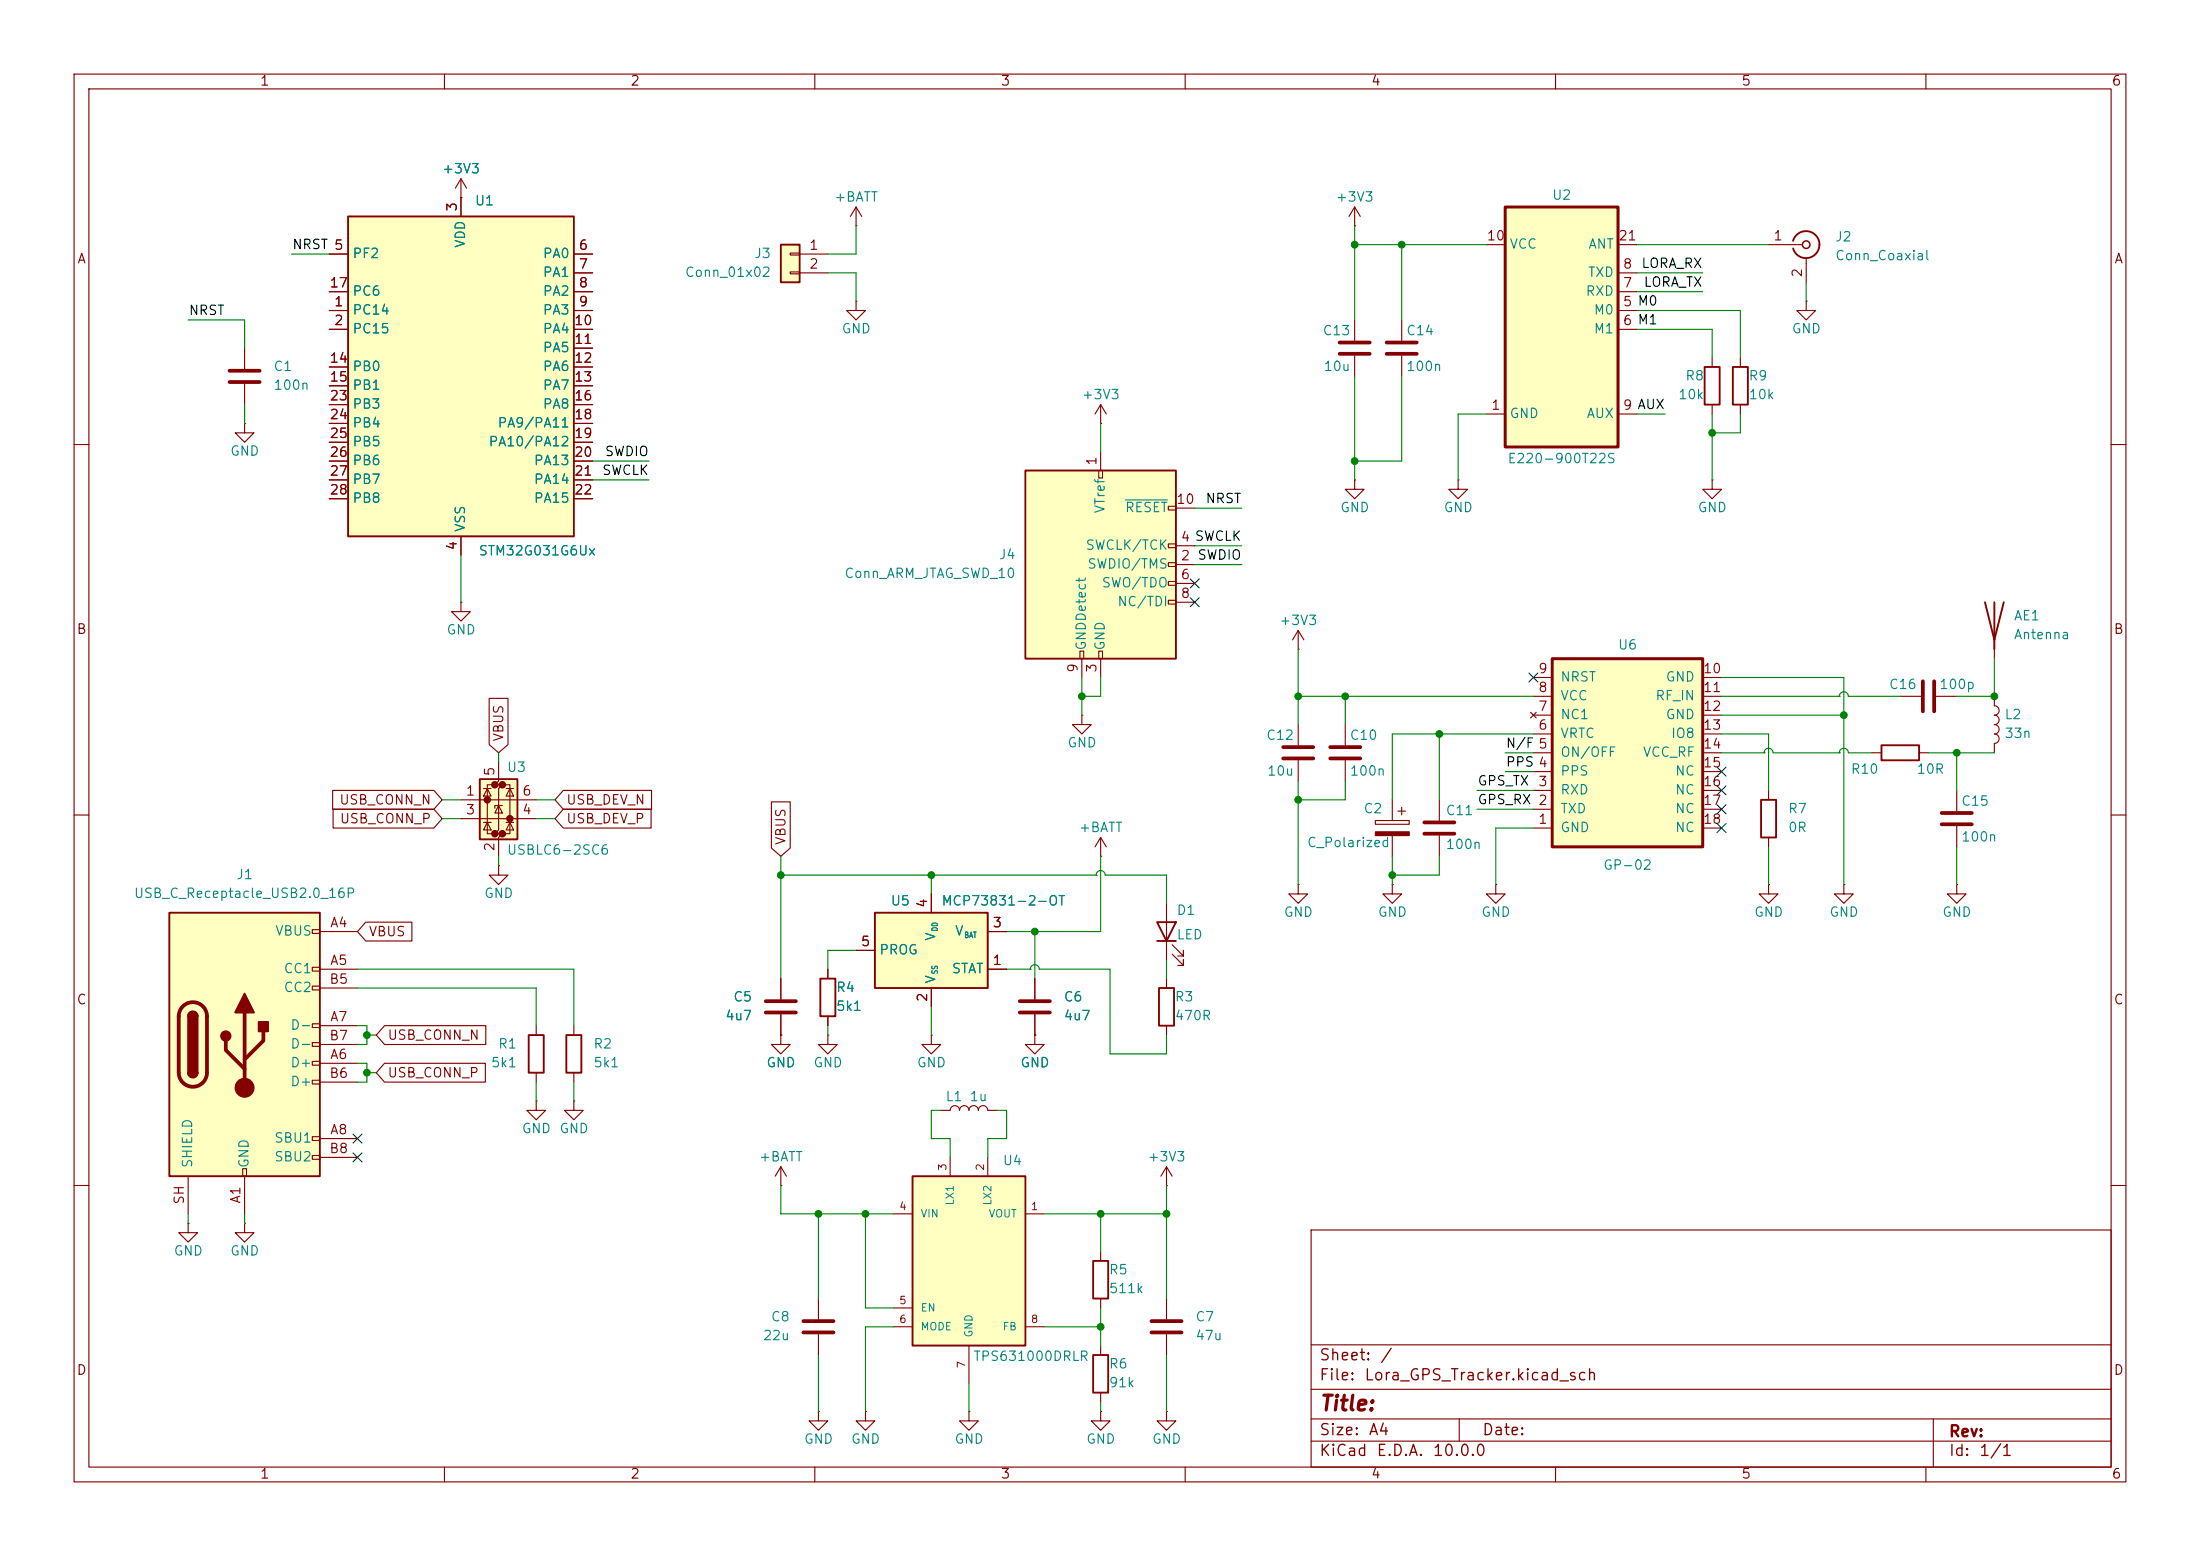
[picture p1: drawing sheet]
<svg xmlns="http://www.w3.org/2000/svg" width="297mm" height="210mm" viewBox="0 0 297 210" stroke-linecap="round" stroke-linejoin="round" font-family="sans-serif">
<g fill="none" stroke="#840000" stroke-width=".15">
<path d="M10 10h277v190h-277zM12 12h273v186h-273zM60 10v2M110 10v2M160 10v2M210 10v2M260 10v2M182.9 43.2v2.8M182.9 48v2.8M10 60h2M285 60h2M175.3 87.6h.1"/>
<path d="M175.3 85.1v2.5M175.3 97.8v2.8M175.3 85.1l-.8 1.3M175.3 85.1l.7 1.3M181.6 97.8v2.8M10 110h2M175.3 102.6v2.8M181.6 102.6v2.8M285 110h2M72.4 138.4v1.3M72.4 144.8v1.3M10 160h2"/>
<path d="M177 166h108v32h-108zM285 160h2M60 198v2M110 198v2M160 198v2M177 194.5h108M177 191.5h108M177 187.5h108M177 181.5h108M197 191.5v3M210 198v2M260 198v2"/>
<path d="M261 191.5v6.5"/>
</g>
<path d="M71.4 139.7h2v5.1h-2z" fill="none" stroke="#840000" stroke-width=".25"/>
<path d="M180.8 46.2h4.1M180.8 47.8h4.1M173.2 100.8h4.1M173.2 102.4h4.1M179.6 100.8h4M179.6 102.4h4" fill="none" stroke="#840000" stroke-width=".51"/>
<path d="M123.2 158.8h15.2v22.8h-15.2z" fill="#ffffc2"/>
<path d="M123.2 158.8h15.2v22.8h-15.2z" fill="none" stroke="#840000" stroke-width=".25"/>
<g fill="none" stroke="#840000" stroke-width=".15">
<path d="M196.8 64.8v1.2h-1.2l1.2 1.3 1.3-1.3h-1.3M196.8 64.8h.1M231.1 64.8v1.2h-1.2l1.2 1.3 1.3-1.3h-1.3M231.1 64.8h.1M185.7 110.7h4.5v.6h-4.5zM188 108v2.7M188 112.8v2.8M188.7 109.5h1M189.2 109v1M194.3 108v2.7M194.3 112.8v2.8M201.9 119.4v1.3h-1.2l1.2 1.2 1.3-1.2h-1.3"/>
<path d="M201.9 119.4h.1M128.3 156.2v2.6M133.3 156.2v2.6M120.6 163.8h2.6M120.6 176.5h2.6M120.6 179.1h2.6M138.4 163.8h2.6M138.4 179.1h2.6M130.8 181.6v5.1"/>
</g>
<path d="M185.7 112.3h4.5v.5h-4.5z" fill="#840000" stroke="#840000" stroke-width=".15"/>
<path d="M192.3 111h4M192.3 112.5h4" fill="none" stroke="#840000" stroke-width=".51"/>
<path d="M209.5 88.9h20.4v25.4h-20.4z" fill="#ffffc2"/>
<path d="M209.5 88.9h20.4v25.4h-20.4z" fill="none" stroke="#840000" stroke-width=".4"/>
<g fill="none" stroke="#840000" stroke-width=".15">
<path d="M148.6 57.2h.1M148.6 54.6l-.8 1.3M148.6 54.6l.8 1.3M148.6 54.6v2.6M182.9 64.8v1.2h-1.3l1.3 1.3 1.2-1.3h-1.2M182.9 64.8h.1M146 96.5v1.3h-1.2l1.2 1.3 1.3-1.3h-1.3M146 96.5h.1M206.6 96.1l.8 .8M207 96.5h2.5M207 91.4h2.5M207 99.1h2.5"/>
<path d="M207 94h2.5M207.4 96.1l-.8 .8M229.9 96.5h2.5M229.9 91.4h2.5M229.9 99.1h2.5M229.9 94h2.5M256.5 94h2.8M261.4 94h2.8M148.6 115.6h.1M148.6 113v2.6M148.6 113l-.8 1.3M148.6 113l.8 1.3"/>
<path d="M175.3 119.4v1.3h-1.3l1.3 1.2 1.2-1.2h-1.2M175.3 119.4h.1M207 111.8h2.5M207 101.6h2.5M207 109.2h2.5M207 106.7h2.5M207 104.1h2.5M229.9 111.8h2.5M229.9 101.6h2.5M229.9 109.2h2.5M229.9 106.7h2.5M229.9 104.1h2.5"/>
<path d="M238.8 119.4v1.3h-1.3l1.3 1.2 1.2-1.2h-1.2M238.8 119.4h.1M238.8 106.7v1.3M238.8 113v1.3M248.9 119.4v1.3h-1.3l1.3 1.2 1.3-1.2h-1.3M248.9 119.4h.1M252.7 101.6h1.3M259.1 101.6h1.2M264.2 119.4v1.3h-1.3l1.3 1.2 1.2-1.2h-1.2M264.2 119.4h.1M264.2 106.7v2.8M264.2 111.5v2.8"/>
</g>
<path d="M259.6 91.9v4.1M261.1 91.9v4.1M262.1 109.7h4.1M262.1 111.3h4.1" fill="none" stroke="#840000" stroke-width=".51"/>
<path d="M237.7 108h2.1v5h-2.1zM254 100.6h5.1v2h-5.1z" fill="none" stroke="#840000" stroke-width=".25"/>
<path d="M138.4 63.5h20.3v25.4h-20.3z" fill="#ffffc2"/>
<path d="M138.4 63.5h20.3v25.4h-20.3zM268 81.3l1.2 5.1 1.3-5.1M269.2 81.3v6.3" fill="none" stroke="#840000" stroke-width=".25"/>
<g fill="none" stroke="#840000" stroke-width=".15">
<path d="M115.6 30.5h.1M115.6 27.9l-.8 1.3M115.6 27.9l.7 1.3M115.6 27.9v2.6M148.3 63.5h.5v1h-.5zM148.6 61v2.5M157.7 73.4h1v.5h-1zM157.7 68.3h1v.5h-1zM157.7 75.9h1v.6h-1zM157.7 78.5h1v.5h-1zM158.7 76.2h2.6M158.7 73.7h2.6"/>
<path d="M158.7 78.7h2.6M158.7 68.6h2.6M145.8 87.9h.5v1h-.5zM146 88.9v2.5M148.3 87.9h.5v1h-.5zM148.6 88.9v2.5M157.7 81h1v.5h-1zM158.7 81.3h2.6M269.2 94v1.3a.64 .64 0 0 1 .7 .6 .64 .64 0 0 1-.7 .6 .64 .64 0 0 1 .7 .7 .64 .64 0 0 1-.7 .6M269.2 97.8a.64 .64 0 0 1 .7 .6 .64 .64 0 0 1-.7 .7 .64 .64 0 0 1 .7 .6 .64 .64 0 0 1-.7 .6v1.3M269.2 86.4v2.5"/>
</g>
<path d="M151.9 67.5h5.7" fill="none" stroke="#008484" stroke-width=".15"/>
<path d="M105.4 33h2.5v5.1h-2.5z" fill="#ffffc2"/>
<path d="M105.4 33h2.5v5.1h-2.5z" fill="none" stroke="#840000" stroke-width=".25"/>
<g fill="none" stroke="#840000" stroke-width=".15">
<path d="M62.2 26.7h.1M62.2 24.1l-.7 1.3M62.2 24.1l.8 1.3M62.2 24.1v2.6M106.7 34.2h1.2v.2h-1.2zM106.7 36.7h1.2v.3h-1.2zM107.9 34.3h3.9M107.9 36.8h3.9M115.6 40.6v1.3h1.2l-1.2 1.3-1.3-1.3h1.3M115.6 40.6h.1M157.5 157.5l-.8 1.3M157.5 157.5l.7 1.3"/>
<path d="M157.5 157.5v2.5M157.5 160h.1"/>
</g>
<path d="M47 29.2h30.5v43.2h-30.5z" fill="#ffffc2"/>
<path d="M47 29.2h30.5v43.2h-30.5z" fill="none" stroke="#840000" stroke-width=".25"/>
<g fill="none" stroke="#840000" stroke-width=".15">
<path d="M44.4 34.3h2.6M44.4 39.4h2.6M62.2 26.7v2.5M77.5 34.3h2.5M77.5 36.8h2.5M77.5 39.4h2.5M44.4 41.9h2.6M44.4 44.5h2.6M44.4 49.5h2.6M44.4 52.1h2.6M44.4 54.6h2.6M44.4 57.2h2.6"/>
<path d="M44.4 59.7h2.6M77.5 41.9h2.5M77.5 44.5h2.5M77.5 47h2.5M77.5 49.5h2.5M77.5 52.1h2.5M77.5 54.6h2.5M77.5 57.2h2.5M77.5 59.7h2.5M44.4 62.2h2.6M44.4 64.8h2.6M44.4 67.3h2.6"/>
<path d="M62.2 72.4v2.5M77.5 62.2h2.5M77.5 64.8h2.5M77.5 67.3h2.5"/>
</g>
<path d="M64.8 105.2h5v8.1h-5z" fill="#ffffc2"/>
<g fill="#840000" stroke="#840000" stroke-width=".51">
<circle cx="65.8" cy="107.9" r=".25"/>
<circle cx="66.8" cy="105.9" r=".25"/>
<circle cx="66.8" cy="112.5" r=".25"/>
<circle cx="67.8" cy="105.9" r=".25"/>
<circle cx="67.8" cy="112.5" r=".25"/>
<circle cx="68.8" cy="110.5" r=".25"/>
</g>
<g fill="none" stroke="#840000" stroke-width=".15">
<path d="M62.2 81.3v1.3h1.3l-1.3 1.2-1.2-1.2h1.2M62.2 81.3h.1M62.2 108h10.2M62.2 110.5h10.2M65.3 111h1M65.3 106.4h1M65.8 106.4l.5 1h-1zM65.8 111l.5 1h-1zM66.8 105.9h-1v6.6h1M67.3 102.9v2.5l-.5 .5h1l-.5 .5v5.6l-.5 .5h1l-.5 .5v2.6M67.3 108.7l.5 1h-1zM67.8 108.7h-1v.4"/>
<path d="M67.8 105.9h1v6.6h-1M68.3 111h1M68.3 106.4h1M68.8 106.4l.5 1h-1zM68.8 111l.5 1h-1zM139.7 139.7v1.3h-1.3l1.3 1.2 1.3-1.2h-1.3M139.7 139.7h.1"/>
</g>
<path d="M64.8 105.2h5v8.1h-5z" fill="none" stroke="#840000" stroke-width=".25"/>
<path d="M118.1 123.2h15.2v10.2h-15.2z" fill="#ffffc2"/>
<path d="M230.1 49.5h2.1v5.1h-2.1zM233.9 49.5h2.1v5.1h-2.1zM76.5 139.7h2v5.1h-2zM118.1 123.2h15.2v10.2h-15.2z" fill="none" stroke="#840000" stroke-width=".25"/>
<g fill="none" stroke="#840000" stroke-width=".15">
<path d="M33 57.2v1.2h1.3l-1.3 1.3-1.3-1.3h1.3M33 57.2h.1M231.1 48.3v1.2M231.1 54.6v1.3M234.9 48.3v1.2M234.9 54.6v1.3M67.3 116.8v1.3h1.3l-1.3 1.3-1.3-1.3h1.3M67.3 116.8h.1M77.5 138.4v1.3M115.6 128.3h2.5M125.7 139.7v1.3h1.3l-1.3 1.2-1.2-1.2h1.2M125.7 139.7h.1"/>
<path d="M125.7 120.7v2.5M125.7 133.4v2.5M133.3 130.8h2.6M133.3 125.7h2.6M72.4 148.6v1.3h1.3l-1.3 1.2-1.3-1.2h1.3M72.4 148.6h.1M77.5 148.6v1.3h1.2l-1.2 1.2-1.3-1.2h1.3M77.5 148.6h.1M77.5 144.8v1.3"/>
</g>
<path d="M22.9 123.2h20.3v35.6h-20.3z" fill="#ffffc2"/>
<g fill="none" stroke="#840000" stroke-width=".15">
<path d="M182.9 30.5h.1M182.9 27.9l-.8 1.3M182.9 27.9l.7 1.3M182.9 27.9v2.6M238.8 33h4.5M243.8 34.8v3.3M33 47v2.8M33 51.8v2.8M189.2 43.2v2.8M189.2 48v2.8M243.8 40.6v1.3h-1.2l1.2 1.3 1.3-1.3h-1.3M243.8 40.6h.1"/>
<path d="M188 119.4v1.3h-1.3l1.3 1.2 1.2-1.2h-1.2M188 119.4h.1M42.2 125.5h1v.5h-1zM42.2 130.6h1v.5h-1zM42.2 133.1h1v.5h-1zM42.2 138.2h1v.5h-1zM43.2 125.7h5.1M43.2 130.8h5.1M43.2 138.4h5.1M43.2 133.4h5.1M105.4 139.7v1.3h1.3l-1.3 1.2-1.3-1.2h1.3M105.4 139.7h.1"/>
<path d="M105.4 132.1v2.8M105.4 136.9v2.8M111.8 139.7v1.3h1.2l-1.2 1.2-1.3-1.2h1.3M111.8 139.7h.1M111.8 130.8v1.3M111.8 137.2v1.2M25.4 158.8v5M32.8 157.7h.5v1.1h-.5zM33 158.8v5M42.2 140.7h1v.5h-1zM42.2 143.3h1v.5h-1zM42.2 145.8h1v.5h-1z"/>
<path d="M42.2 153.4h1v.5h-1zM42.2 156h1v.5h-1zM43.2 143.5h5.1M43.2 153.7h5.1M43.2 146.1h5.1M43.2 141h5.1M43.2 156.2h5.1M127 149.9h1.3a.64 .64 0 0 1 .6-.7 .64 .64 0 0 1 .6 .7 .64 .64 0 0 1 .7-.7 .64 .64 0 0 1 .6 .7 .64 .64 0 0 1 .6-.7 .64 .64 0 0 1 .7 .7 .64 .64 0 0 1 .6-.7 .64 .64 0 0 1 .6 .7h1.3M25.4 165.1v1.3h1.3l-1.3 1.2-1.3-1.2h1.3M25.4 165.1h.1M33 165.1v1.3h1.3l-1.3 1.2-1.3-1.2h1.3M33 165.1h.1"/>
</g>
<path d="M242.1 32.5a1.81 1.81 0 0 1 2.7-1 1.81 1.81 0 0 1 .1 3 1.81 1.81 0 0 1-2.8-1M22.9 123.2h20.3v35.6h-20.3zM25.4 137.2a.64 .64 0 0 1 .6-.7 .64 .64 0 0 1 .7 .7M110.7 132.1h2.1v5.1h-2.1zM25.4 144.8a.64 .64 0 0 0 .6 .6 .64 .64 0 0 0 .7-.6" fill="none" stroke="#840000" stroke-width=".25"/>
<path d="M31 50h4.1M31 51.6h4.1M187.2 46.2h4.1M187.2 47.8h4.1M24.7 135.8a1.9 1.9 0 0 1 2.1-.4 1.9 1.9 0 0 1 1.1 1.8v7.6a1.91 1.91 0 0 1-1.9 1.9 1.91 1.91 0 0 1-1.9-1.9v-7.6a1.9 1.9 0 0 1 .6-1.4zM33 136.7v10.1M35.6 139.2v1.3l-2.6 2.5M103.4 135.1h4M103.4 136.7h4M30.5 140.5v1.2l2.5 2.6" fill="none" stroke="#840000" stroke-width=".51"/>
<g fill="#840000" stroke="#840000" stroke-width=".25">
<path d="M25.4 137.2h1.3v7.6h-1.3z"/>
<path d="M25.6 136.7a.64 .64 0 0 1 .7-.1 .64 .64 0 0 1 .4 .6h-1.3z"/>
<path d="M25.4 144.8h1.3a.64 .64 0 0 1-.7 .6 .64 .64 0 0 1-.6-.6z"/>
<path d="M33 134.1l1.3 2.6h-2.6z"/>
<path d="M34.9 137.9h1.3v1.3h-1.3z"/>
<circle cx="30.5" cy="139.8" r=".63"/>
</g>
<circle cx="33" cy="146.8" r="1.27" fill="#840000" stroke="#840000" stroke-width=".15"/>
<circle cx="243.8" cy="33" r=".51" fill="none" stroke="#840000" stroke-width=".2"/>
<path d="M203.2 27.9h15.2v32.4h-15.2z" fill="#ffffc2"/>
<path d="M203.2 27.9h15.2v32.4h-15.2z" fill="none" stroke="#840000" stroke-width=".4"/>
<g fill="none" stroke="#840000" stroke-width=".15">
<path d="M44.4 39.4h2.6M44.4 34.3h2.6M62.2 26.7h.1M62.2 26.7v2.5M77.5 39.4h2.5M77.5 36.8h2.5M77.5 34.3h2.5M200.7 33h2.5M218.4 39.4h2.6M218.4 36.8h2.6M218.4 33h2.6M44.4 41.9h2.6"/>
<path d="M44.4 44.5h2.6M44.4 49.5h2.6M44.4 52.1h2.6M44.4 54.6h2.6M44.4 57.2h2.6M44.4 59.7h2.6M77.5 41.9h2.5M77.5 44.5h2.5M77.5 47h2.5M77.5 49.5h2.5M77.5 52.1h2.5M77.5 54.6h2.5"/>
<path d="M77.5 57.2h2.5M77.5 59.7h2.5M200.7 55.9h2.5M218.4 55.9h2.6M218.4 41.9h2.6M218.4 44.5h2.6M44.4 62.2h2.6M44.4 64.8h2.6M44.4 67.3h2.6M62.2 72.4v2.5M77.5 62.2h2.5M77.5 64.8h2.5"/>
<path d="M77.5 67.3h2.5M66 94.3h2.6v6.2l-1.3 1.1-1.3-1.1zM44.9 106.7h13.7l1.1 1.3-1.1 1.2h-13.7zM45 109.2h13.6l1.1 1.3-1.1 1.3h-13.6zM76 106.7h12v2.5h-12l-1.1-1.2zM76 109.2h11.9v2.6h-11.9l-1.1-1.3zM104.1 108.2h2.6v6.3l-1.3 1.1-1.3-1.1zM49.4 124.5h6.2v2.5h-6.2l-1.1-1.3zM51.9 138.4h13.7v2.6h-13.7l-1.1-1.3zM105.4 139.7h.1M105.4 132.1v2.8M105.4 136.9v2.8"/>
<path d="M111.8 130.8v1.3M111.8 137.2v1.2M115.6 128.3h2.5M125.7 120.7v2.5M125.7 133.4v2.5M133.3 130.8h2.6M133.3 125.7h2.6M139.7 139.7h.1M139.7 132.1v2.8M139.7 136.9v2.8M157.5 121.9v7.6M157.5 132.1v1.3"/>
<path d="M157.5 138.4v1.3M158.2 128.8l1.6 1.5v-.8v.8h-.8M158.2 127.5l1.6 1.5v-.7v.7h-.8M51.9 143.5h13.6v2.6h-13.6l-1.1-1.3zM105.4 157.5l-.8 1.3M105.4 157.5l.8 1.3M105.4 157.5v2.5M105.4 160h.1M110.5 175.3v2.8M148.6 168.9v1.3M148.6 175.3v1.2M157.5 175.3v2.8"/>
<path d="M110.5 190.5v1.3h1.3l-1.3 1.2-1.3-1.2h1.3M110.5 190.5h.1M110.5 180.1v2.8M116.8 190.5v1.3h1.3l-1.3 1.2-1.2-1.2h1.2M116.8 190.5h.1M130.8 190.5v1.3h1.3l-1.3 1.2-1.3-1.2h1.3M130.8 190.5h.1M148.6 190.5v1.3h1.3l-1.3 1.2-1.3-1.2h1.3M148.6 190.5h.1M148.6 181.6v1.3M148.6 188v1.2M157.5 190.5v1.3h1.2l-1.2 1.2-1.3-1.2h1.3"/>
<path d="M157.5 190.5h.1M157.5 180.1v2.8"/>
</g>
<path d="M156.2 124.5h2.5l-1.2 2.5zM156.2 127h2.5M156.5 133.4h2v5h-2zM147.6 170.2h2v5.1h-2zM147.6 182.9h2v5.1h-2z" fill="none" stroke="#840000" stroke-width=".25"/>
<path d="M137.7 135.1h4M137.7 136.7h4M108.5 178.3h4M108.5 179.8h4M155.4 178.3h4.1M155.4 179.8h4.1" fill="none" stroke="#840000" stroke-width=".51"/>
<g fill="none" stroke="#008400" stroke-width=".15">
<path d="M39.4 34.3h5M111.8 36.8h3.8v3.8M115.6 30.5v3.8h-3.8M182.9 30.5v12.7M182.9 33h17.8M189.2 33v10.2M221 36.8h8.9M221 33h17.8M221 39.4h8.9M243.8 38.1v2.5M25.4 43.2h7.6v3.8M33 54.6v2.6"/>
<path d="M148.6 57.2v3.8M182.9 50.8v14M189.2 50.8v11.4h-6.3M200.7 55.9h-3.9v8.9M221 41.9h13.9v6.4M221 44.5h10.1v3.8M221 55.9h3.8M231.1 55.9v8.9M234.9 55.9v2.5h-3.8M62.2 74.9v6.4M80 62.2h7.6M80 64.8h7.6"/>
<path d="M161.3 76.2h6.3M161.3 73.7h6.3M161.3 68.6h6.3M146 91.4v5.1M148.6 91.4v2.6h-2.6M175.3 87.6v10.2M175.3 94h31.7M181.6 94v3.8M194.3 99.1v8.9M207 99.1h-19v8.9M232.4 94h15.9M232.4 99.1h6.4v7.6"/>
<path d="M232.4 91.4h16.5v28M232.4 96.5h16.5M248.3 94h.1M248.3 94a.61 .61 0 0 1 .6-.6 .61 .61 0 0 1 .6 .6h7M269.2 88.9v5.1h-5M59.7 108h2.5M59.7 110.5h2.5M67.3 101.6v1.3M67.3 115.6v1.2M72.4 108h2.5M72.4 110.5h2.5M105.4 115.6v16.5"/>
<path d="M105.4 118.1h42.6M125.7 118.1v2.6M148 118.1h.1M148 118.1a.61 .61 0 0 1 .6-.6 .61 .61 0 0 1 .6 .6h8.3v3.8M148.6 115.6v10.1h-12.7M175.3 105.4v14M181.6 105.4v2.6h-6.3M188 115.6v3.8M194.3 115.6v2.5h-6.3M199.4 109.2h7.6M199.4 106.7h7.6M203.2 101.6h3.8"/>
<path d="M203.2 104.1h3.8M207 111.8h-5.1v7.6M232.4 101.6h5.8M238.2 101.6h.1M238.2 101.6a.61 .61 0 0 1 .6-.6 .61 .61 0 0 1 .6 .6h8.9M238.8 114.3v5.1M248.3 101.6h.1M248.3 101.6a.61 .61 0 0 1 .6-.6 .61 .61 0 0 1 .6 .6h3.2M260.3 101.6h8.9M264.2 101.6v5.1M264.2 114.3v5.1M48.3 133.4h24.1v5"/>
<path d="M48.3 130.8h29.2v7.6M48.3 138.4h1.2v2.6h-1.2M49.5 139.7h1.3M111.8 138.4v1.3M115.6 128.3h-3.8v2.5M125.7 135.9v3.8M135.9 130.8h3.2M139.1 130.8h.1M139.1 130.8a.61 .61 0 0 1 .6-.6 .61 .61 0 0 1 .6 .6h9.6v11.4h7.6v-2.5M139.7 125.7v6.4M157.5 129.5v2.6M48.3 143.5h1.2v2.6h-1.2"/>
<path d="M49.5 144.8h1.3M72.4 146.1v2.5M77.5 146.1v2.5M127 149.9h-1.3v3.8h2.6v2.5M134.6 149.9h1.3v3.8h-2.6v2.5M25.4 163.8v1.3M33 163.8v1.3M105.4 160v3.8h15.2M110.5 163.8v11.5M116.8 163.8v12.7h3.8M120.6 179.1h-3.8v11.4M141 163.8h16.5"/>
<path d="M141 179.1h7.6M148.6 163.8v5.1M148.6 176.5v5.1M157.5 160v15.3M110.5 182.9v7.6M130.8 186.7v3.8M148.6 189.2v1.3M157.5 182.9v7.6"/>
</g>
<g fill="none" stroke="#000084" stroke-width=".15">
<path d="M160.7 78.1l1.2 1.2M161.9 78.1l-1.2 1.2M160.7 80.7l1.2 1.2M161.9 80.7l-1.2 1.2M206.4 90.8l1.2 1.2M207.6 90.8l-1.2 1.2M231.8 106.1l1.2 1.2M231.8 111.2l1.2 1.2M231.8 103.5l1.2 1.2M231.8 108.6l1.2 1.2M233 106.1l-1.2 1.2M233 111.2l-1.2 1.2"/>
<path d="M233 103.5l-1.2 1.2M233 108.6l-1.2 1.2M47.7 155.6l1.2 1.2M47.7 153.1l1.2 1.2M48.9 155.6l-1.2 1.2M48.9 153.1l-1.2 1.2"/>
</g>
<g fill="#008400" stroke="#008400" stroke-width=".14">
<circle cx="175.3" cy="94" r=".46"/>
<circle cx="181.6" cy="94" r=".46"/>
<circle cx="175.3" cy="108" r=".46"/>
<circle cx="194.3" cy="99.1" r=".46"/>
<circle cx="188" cy="118.1" r=".46"/>
<circle cx="146" cy="94" r=".46"/>
<circle cx="157.5" cy="163.8" r=".46"/>
<circle cx="105.4" cy="118.1" r=".46"/>
<circle cx="125.7" cy="118.1" r=".46"/>
<circle cx="139.7" cy="125.7" r=".46"/>
<circle cx="49.5" cy="144.8" r=".46"/>
<circle cx="49.5" cy="139.7" r=".46"/>
<circle cx="189.2" cy="33" r=".46"/>
<circle cx="182.9" cy="33" r=".46"/>
<circle cx="231.1" cy="58.4" r=".46"/>
<circle cx="182.9" cy="62.2" r=".46"/>
<circle cx="148.6" cy="163.8" r=".46"/>
<circle cx="116.8" cy="163.8" r=".46"/>
<circle cx="110.5" cy="163.8" r=".46"/>
<circle cx="148.6" cy="179.1" r=".46"/>
<circle cx="269.2" cy="94" r=".46"/>
<circle cx="248.9" cy="96.5" r=".46"/>
<circle cx="264.2" cy="101.6" r=".46"/>
</g>
<text font-size="2" fill="#840000" x="178" y="190.9">Title:</text>
<g font-size="1.5" fill="#840000">
<text x="178" y="184">Sheet:</text>
<text x="186.2" y="184">/</text>
<text x="178" y="186.7">File:</text>
<text x="184.1" y="186.7">Lora_GPS_Tracker.kicad_sch</text>
<text x="178" y="196.9">KiCad</text>
<text x="178" y="194.1">Size:</text>
<text x="184.7" y="194.1">A4</text>
<text x="185.7" y="196.9">E.D.A.</text>
<text x="193.3" y="196.9">10.0.0</text>
<text x="200" y="194.1">Date:</text>
<text x="263" y="194.3">Rev:</text>
<text x="263" y="196.9">Id:</text>
<text x="267.1" y="196.9">1/1</text>
</g>
<g font-size="1.3" fill="#840000">
<text x="35" y="11.9">1</text>
<text x="85" y="11.9">2</text>
<text x="135" y="11.9">3</text>
<text x="185" y="11.9">4</text>
<text x="235" y="11.9">5</text>
<text x="285" y="11.9">6</text>
<text x="62" y="28.6" transform="rotate(-90 62 28.6)">3</text>
<text x="10.3" y="35.9">A</text>
<text x="45" y="34">5</text>
<text x="78" y="34">6</text>
<text x="109.1" y="34">1</text>
<text x="200.6" y="32.8">10</text>
<text x="218.4" y="32.8">21</text>
<text x="239.3" y="32.8">1</text>
<text x="285.3" y="35.9">A</text>
<text x="44.4" y="39.1">17</text>
<text x="45" y="41.7">1</text>
<text x="78" y="36.6">7</text>
<text x="78" y="39.1">8</text>
<text x="78" y="41.7">9</text>
<text x="109.1" y="36.6">2</text>
<text x="219" y="41.7">5 M0</text>
<text x="219" y="39.1">7</text>
<text x="219" y="36.6">8</text>
<text x="243.6" y="37.5" transform="rotate(-90 243.6 37.5)">2</text>
<text x="45" y="44.2">2</text>
<text x="77.4" y="44.2">10</text>
<text x="77.4" y="46.7">11</text>
<text x="219" y="44.2">6 M1</text>
<text x="44.4" y="49.3">14</text>
<text x="44.4" y="51.8">15</text>
<text x="77.4" y="49.3">12</text>
<text x="77.4" y="51.8">13</text>
<text x="44.4" y="54.4">23</text>
<text x="44.4" y="56.9">24</text>
<text x="44.4" y="59.4">25</text>
<text x="77.4" y="54.4">16</text>
<text x="77.4" y="56.9">18</text>
<text x="77.4" y="59.4">19</text>
<text x="201.2" y="55.6">1</text>
<text x="219" y="55.6">9 AUX</text>
<text x="44.4" y="62">26</text>
<text x="44.4" y="64.5">27</text>
<text x="77.4" y="62">20</text>
<text x="77.4" y="64.5">21</text>
<text x="148.3" y="62.9" transform="rotate(-90 148.3 62.9)">1</text>
<text x="44.4" y="67.1">28</text>
<text x="77.4" y="67.1">22</text>
<text x="158.7" y="68.3">10</text>
<text x="62" y="74.4" transform="rotate(-90 62 74.4)">4</text>
<text x="159.3" y="75.9">2</text>
<text x="159.3" y="73.4">4 SWCLK</text>
<text x="159.3" y="78.5">6</text>
<text x="159.3" y="81">8</text>
<text x="10.3" y="85.9">B</text>
<text x="285.3" y="85.9">B</text>
<text x="145.8" y="90.9" transform="rotate(-90 145.8 90.9)">9</text>
<text x="148.3" y="90.9" transform="rotate(-90 148.3 90.9)">3</text>
<text x="207.6" y="91.2">9</text>
<text x="207.6" y="93.7">8</text>
<text x="229.8" y="91.2">10</text>
<text x="229.8" y="93.7">11</text>
<text x="68.3" y="100.2" transform="rotate(-90 68.3 100.2)">VBUS</text>
<text x="207.6" y="96.3">7</text>
<text x="207.6" y="98.8">6</text>
<text x="229.8" y="96.3">12</text>
<text x="229.8" y="101.3">14</text>
<text x="229.8" y="98.8">13</text>
<text x="62.8" y="107.7">1</text>
<text x="67.1" y="104.8" transform="rotate(-90 67.1 104.8)">5</text>
<text x="70.4" y="107.7">6</text>
<text x="207.6" y="106.4">3</text>
<text x="229.8" y="103.9">15</text>
<text x="229.8" y="106.4">16</text>
<text x="45.7" y="108.9">USB_CONN_N</text>
<text x="45.8" y="111.4">USB_CONN_P</text>
<text x="62.8" y="110.2">3</text>
<text x="70.4" y="110.2">4</text>
<text x="76.4" y="108.9">USB_DEV_N</text>
<text x="76.4" y="111.4">USB_DEV_P</text>
<text x="207.6" y="111.5">1</text>
<text x="207.6" y="109">2</text>
<text x="229.8" y="109">17</text>
<text x="229.8" y="111.5">18</text>
<text x="67.1" y="115" transform="rotate(-90 67.1 115)">2</text>
<text x="106.4" y="114.1" transform="rotate(-90 106.4 114.1)">VBUS</text>
<text x="44.5" y="125.5">A4</text>
<text x="125.5" y="122.6" transform="rotate(-90 125.5 122.6)">4</text>
<text x="133.9" y="125.5">3</text>
<text x="44.5" y="130.6">A5</text>
<text x="49.7" y="126.7">VBUS</text>
<text x="116.1" y="128">5</text>
<text x="133.9" y="130.6">1</text>
<text x="10.3" y="135.9">C</text>
<text x="44.4" y="133.1">B5</text>
<text x="125.5" y="135.3" transform="rotate(-90 125.5 135.3)">2</text>
<text x="285.3" y="135.9">C</text>
<text x="44.4" y="140.7">B7</text>
<text x="44.5" y="143.3">A6</text>
<text x="44.5" y="138.2">A7</text>
<text x="52.2" y="140.7">USB_CONN_N</text>
<text x="44.4" y="145.8">B6</text>
<text x="52.2" y="145.7">USB_CONN_P</text>
<text x="44.4" y="156">B8</text>
<text x="44.5" y="153.4">A8</text>
<text x="25.1" y="162.7" transform="rotate(-90 25.1 162.7)">SH</text>
<text x="32.8" y="162.5" transform="rotate(-90 32.8 162.5)">A1</text>
<text x="10.3" y="185.9">D</text>
<text x="285.3" y="185.9">D</text>
<text x="35" y="199.9">1</text>
<text x="85" y="199.9">2</text>
<text x="135" y="199.9">3</text>
<text x="185" y="199.9">4</text>
<text x="235" y="199.9">5</text>
<text x="285" y="199.9">6</text>
</g>
<g font-size="1.3" fill="#008484">
<text x="59.6" y="23.7">+3V3</text>
<text x="64" y="28">U1</text>
<text x="112.5" y="27.5">+BATT</text>
<text x="180.2" y="27.5">+3V3</text>
<text x="209.4" y="27.3">U2</text>
<text x="47.5" y="35.2">PF2</text>
<text x="63.1" y="33.5" transform="rotate(-90 63.1 33.5)">VDD</text>
<text x="73.2" y="35.2">PA0</text>
<text x="101.8" y="35.2">J3</text>
<text x="203.7" y="33.9">VCC</text>
<text x="214.3" y="33.9">ANT</text>
<text x="247.7" y="32.9">J2</text>
<text x="247.7" y="35.4">Conn_Coaxial</text>
<text x="47.5" y="40.2">PC6</text>
<text x="73.2" y="37.7">PA1</text>
<text x="73.2" y="40.2">PA2</text>
<text x="92.4" y="37.7">Conn_01x02</text>
<text x="214" y="40.2">RXD</text>
<text x="214.3" y="37.7">TXD</text>
<text x="47.5" y="42.8">PC14</text>
<text x="47.5" y="45.3">PC15</text>
<text x="73.2" y="42.8">PA3</text>
<text x="73.2" y="45.3">PA4</text>
<text x="73.2" y="47.9">PA5</text>
<text x="113.5" y="45.3">GND</text>
<text x="178.5" y="45.6">C13</text>
<text x="189.7" y="45.6">C14</text>
<text x="215.1" y="42.8">M0</text>
<text x="215.1" y="45.3">M1</text>
<text x="241.8" y="45.3">GND</text>
<text x="36.8" y="50.4">C1</text>
<text x="36.8" y="52.9">100n</text>
<text x="47.5" y="50.4">PB0</text>
<text x="47.5" y="52.9">PB1</text>
<text x="73.2" y="50.4">PA6</text>
<text x="73.2" y="52.9">PA7</text>
<text x="178.6" y="50.4">10u</text>
<text x="189.7" y="50.4">100n</text>
<text x="227.4" y="51.7">R8</text>
<text x="236" y="51.7">R9</text>
<text x="47.5" y="55.5">PB3</text>
<text x="47.5" y="58">PB4</text>
<text x="67.1" y="58">PA9/PA11</text>
<text x="73.2" y="55.5">PA8</text>
<text x="145.9" y="54.2">+3V3</text>
<text x="203.7" y="56.7">GND</text>
<text x="214.1" y="56.7">AUX</text>
<text x="226.5" y="54.2">10k</text>
<text x="236" y="54.2">10k</text>
<text x="31" y="61.8">GND</text>
<text x="47.5" y="60.6">PB5</text>
<text x="47.5" y="63.1">PB6</text>
<text x="47.5" y="65.6">PB7</text>
<text x="65.9" y="60.6">PA10/PA12</text>
<text x="72" y="63.1">PA13</text>
<text x="72" y="65.6">PA14</text>
<text x="203.4" y="62.8">E220-900T22S</text>
<text x="47.5" y="68.2">PB8</text>
<text x="63.1" y="71.9" transform="rotate(-90 63.1 71.9)">VSS</text>
<text x="72" y="68.2">PA15</text>
<text x="149.5" y="69.4" transform="rotate(-90 149.5 69.4)">VTref</text>
<text x="151.8" y="69.4">RESET</text>
<text x="180.8" y="69.4">GND</text>
<text x="194.8" y="69.4">GND</text>
<text x="229.1" y="69.4">GND</text>
<text x="64.5" y="75.3">STM32G031G6Ux</text>
<text x="134.8" y="75.8">J4</text>
<text x="146.5" y="74.5">SWCLK/TCK</text>
<text x="146.7" y="77.1">SWDIO/TMS</text>
<text x="113.9" y="78.3">Conn_ARM_JTAG_SWD_10</text>
<text x="148.6" y="79.6">SWO/TDO</text>
<text x="150.8" y="82.1">NC/TDI</text>
<text x="60.2" y="86">GND</text>
<text x="146.9" y="87.9" transform="rotate(-90 146.9 87.9)">GNDDetect</text>
<text x="149.5" y="87.9" transform="rotate(-90 149.5 87.9)">GND</text>
<text x="172.6" y="84.7">+3V3</text>
<text x="218.3" y="88">U6</text>
<text x="271.8" y="84">AE1</text>
<text x="271.8" y="86.6">Antenna</text>
<text x="210.6" y="92.3">NRST</text>
<text x="210.6" y="94.8">VCC</text>
<text x="223.4" y="94.8">RF_IN</text>
<text x="224.8" y="92.3">GND</text>
<text x="254.9" y="93.3">C16</text>
<text x="261.7" y="93.3">100p</text>
<text x="144" y="101.2">GND</text>
<text x="170.9" y="100.2">C12</text>
<text x="182.1" y="100.2">C10</text>
<text x="210.6" y="97.4">NC1</text>
<text x="210.6" y="99.9">VRTC</text>
<text x="224.8" y="97.4">GND</text>
<text x="225.5" y="99.9">IO8</text>
<text x="270.5" y="97.4">L2</text>
<text x="270.5" y="99.9">33n</text>
<text x="68.3" y="104.5">U3</text>
<text x="171" y="105">10u</text>
<text x="182.1" y="105">100n</text>
<text x="210.6" y="102.5">ON/OFF</text>
<text x="210.6" y="107.5">RXD</text>
<text x="210.6" y="105">PPS</text>
<text x="221.7" y="102.5">VCC_RF</text>
<text x="226.1" y="105">NC</text>
<text x="226.1" y="107.5">NC</text>
<text x="249.8" y="104.7">R10</text>
<text x="258.7" y="104.7">10R</text>
<text x="145.6" y="112.6">+BATT</text>
<text x="184" y="110.1">C2</text>
<text x="195.1" y="110.3">C11</text>
<text x="210.6" y="112.6">GND</text>
<text x="210.6" y="110.1">TXD</text>
<text x="226.1" y="110.1">NC</text>
<text x="226.1" y="112.6">NC</text>
<text x="241.3" y="110.1">R7</text>
<text x="241.3" y="112.6">0R</text>
<text x="264.7" y="113.9">100n</text>
<text x="264.7" y="109.1">C15</text>
<text x="31.8" y="119">J1</text>
<text x="68.3" y="115.7">USBLC6-2SC6</text>
<text x="176.4" y="114.7">C_Polarized</text>
<text x="195.1" y="114.9">100n</text>
<text x="216.3" y="117.7">GP-02</text>
<text x="18" y="121.5">USB_C_Receptacle_USB2.0_16P</text>
<text x="65.3" y="121.5">GND</text>
<text x="120.2" y="122.5">U5</text>
<text x="127" y="122.5">MCP73831-2-OT</text>
<text x="158.8" y="123.8">D1</text>
<text x="173.2" y="124.1">GND</text>
<text x="185.9" y="124.1">GND</text>
<text x="199.9" y="124.1">GND</text>
<text x="236.7" y="124.1">GND</text>
<text x="246.9" y="124.1">GND</text>
<text x="262.1" y="124.1">GND</text>
<text x="37.1" y="126.6">VBUS</text>
<text x="38.2" y="131.7">CC1</text>
<text x="118.6" y="129.1">PROG</text>
<text x="126.6" y="127.1" transform="rotate(-90 126.6 127.1)">V</text>
<text x="128.4" y="131.7">STAT</text>
<text x="128.8" y="126.6">V</text>
<text x="158.8" y="127.1">LED</text>
<text x="38.2" y="134.2">CC2</text>
<text x="98.9" y="135.5">C5</text>
<text x="112.8" y="134.2">R4</text>
<text x="112.8" y="136.8">5k1</text>
<text x="126.6" y="132.8" transform="rotate(-90 126.6 132.8)">V</text>
<text x="143.5" y="135.5">C6</text>
<text x="158.5" y="135.5">R3</text>
<text x="39.1" y="139.3">D-</text>
<text x="39.1" y="141.8">D-</text>
<text x="67.2" y="141.8">R1</text>
<text x="80" y="141.8">R2</text>
<text x="97.8" y="138">4u7</text>
<text x="143.5" y="138">4u7</text>
<text x="158.5" y="138">470R</text>
<text x="39.1" y="144.4">D+</text>
<text x="39.1" y="146.9">D+</text>
<text x="66.2" y="144.4">5k1</text>
<text x="80" y="144.4">5k1</text>
<text x="103.4" y="144.4">GND</text>
<text x="109.7" y="144.4">GND</text>
<text x="123.7" y="144.4">GND</text>
<text x="127.6" y="148.9">L1</text>
<text x="130.8" y="148.9">1u</text>
<text x="137.7" y="144.4">GND</text>
<text x="36.9" y="154.5">SBU1</text>
<text x="70.4" y="153.3">GND</text>
<text x="75.4" y="153.3">GND</text>
<text x="26.3" y="157.7" transform="rotate(-90 26.3 157.7)">SHIELD</text>
<text x="33.9" y="157.7" transform="rotate(-90 33.9 157.7)">GND</text>
<text x="36.9" y="157.1">SBU2</text>
<text x="102.4" y="157.1">+BATT</text>
<text x="135.3" y="157.6">U4</text>
<text x="154.8" y="157.1">+3V3</text>
<text x="23.4" y="169.8">GND</text>
<text x="31" y="169.8">GND</text>
<text x="149.6" y="172.3">R5</text>
<text x="104" y="178.7">C8</text>
<text x="149.6" y="174.9">511k</text>
<text x="161.3" y="178.7">C7</text>
<text x="102.9" y="181.2">22u</text>
<text x="131.3" y="184">TPS631000DRLR</text>
<text x="149.6" y="185">R6</text>
<text x="161.3" y="181.2">47u</text>
<text x="149.6" y="187.6">91k</text>
<text x="108.5" y="195.2">GND</text>
<text x="114.8" y="195.2">GND</text>
<text x="128.8" y="195.2">GND</text>
<text x="146.6" y="195.2">GND</text>
<text x="155.4" y="195.2">GND</text>
</g>
<g font-size="1.3">
<text x="39.4" y="33.9">NRST 5</text>
<text x="221.5" y="36.5">LORA_RX</text>
<text x="221.8" y="39">LORA_TX</text>
<text x="25.4" y="42.8">NRST</text>
<text x="81.2" y="64.4">SWCLK</text>
<text x="81.6" y="61.9">SWDIO</text>
<text x="162.7" y="68.2">NRST</text>
<text x="161.6" y="75.9">SWDIO</text>
<text x="203.2" y="101.3">N/F 5</text>
<text x="199.4" y="106.3">GPS_TX</text>
<text x="203.2" y="103.8">PPS 4</text>
<text x="199.4" y="108.9">GPS_RX</text>
</g>
<g font-size="1" fill="#840000">
<text x="128" y="158.1" transform="rotate(-90 128 158.1)">3</text>
<text x="133.1" y="158.1" transform="rotate(-90 133.1 158.1)">2</text>
<text x="121.3" y="163.6">4</text>
<text x="139.1" y="163.6">1</text>
<text x="121.3" y="176.3">5</text>
<text x="121.3" y="178.8">6</text>
<text x="139.1" y="178.8">8</text>
<text x="130.6" y="184.8" transform="rotate(-90 130.6 184.8)">7</text>
</g>
<g font-size="1" fill="#008484">
<text x="124.2" y="164.6">VIN</text>
<text x="129" y="162.8" transform="rotate(-90 129 162.8)">LX1</text>
<text x="133.4" y="164.6">VOUT</text>
<text x="134.1" y="162.8" transform="rotate(-90 134.1 162.8)">LX2</text>
<text x="124.2" y="177.3">EN</text>
<text x="124.2" y="179.8">MODE</text>
<text x="135.3" y="179.8">FB</text>
<text x="131.5" y="180.6" transform="rotate(-90 131.5 180.6)">GND</text>
</g>
<g font-size=".8" fill="#008484">
<text x="126.8" y="125.8" transform="rotate(-90 126.8 125.8)">DD</text>
<text x="126.8" y="131.6" transform="rotate(-90 126.8 131.6)">SS</text>
<text x="130.1" y="126.8">BAT</text>
</g>
</svg>
